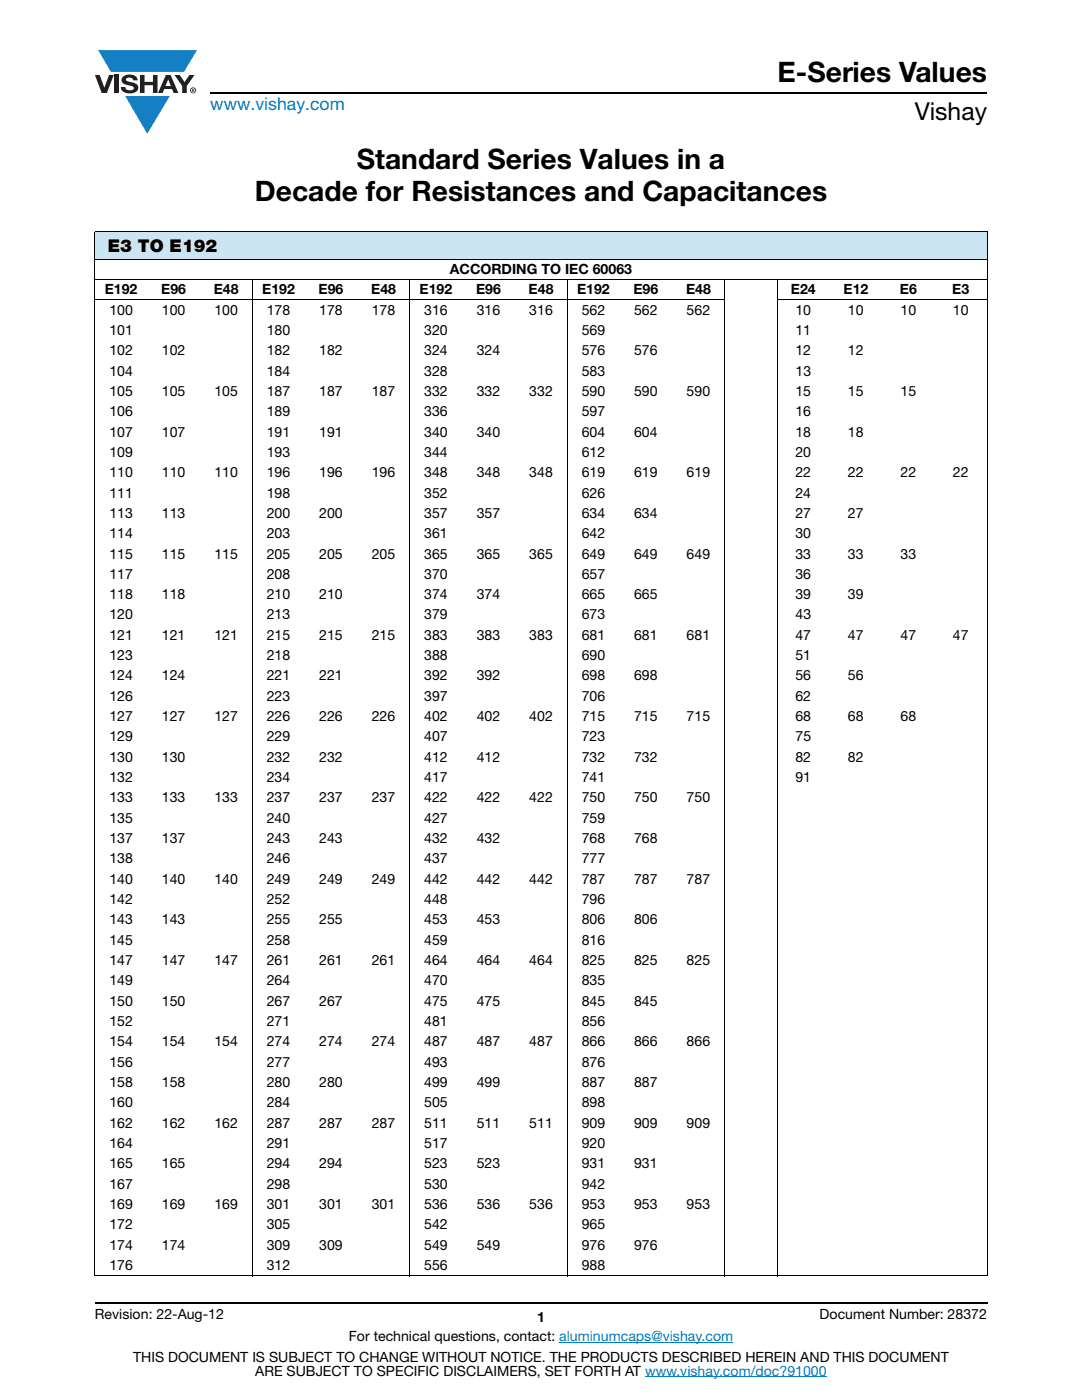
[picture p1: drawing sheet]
<svg xmlns="http://www.w3.org/2000/svg" width="216mm" height="279mm" viewBox="0 0 216 279" stroke-linecap="round" stroke-linejoin="round" font-family="sans-serif">
<g fill="#147fc3">
<path d="M19.6 10h19.7l-2.6 4.3h-1.1h-13.5z"/>
<path d="M25 19.2h8.9l-4.5 7.5z"/>
</g>
<g fill="#231f20">
<path d="M18.9 15h1l.9 2.5 1-2.5h.9l-1.4 3.6h-1z"/>
<path d="M22.9 15h.9v3.6h-.9z"/>
<path d="M24.6 15.3a2.1 2.1 0 0 1 2.8 .3l.1 .4h-.9a.79 .79 0 0 0-.7-.5 .79 .79 0 0 0-.8 .4l.3 .3 1 .2a1.08 1.08 0 0 1 1.2 1 1.08 1.08 0 0 1-1.1 1.2 1.73 1.73 0 0 1-2.4-1.2h.9a.96 .96 0 0 0 .8 .6 .96 .96 0 0 0 .9-.4 1.31 1.31 0 0 0-1.2-.6 1.03 1.03 0 0 1-1.1-.6 1.03 1.03 0 0 1 .2-1.1z"/>
<path d="M27.9 15h.9v1.3h1.7v-1.3h.9v3.6h-.9v-1.6h-1.7v1.6h-.9z"/>
<path d="M34.8 15h1.1l.9 1.4 1-1.4h1l-1.5 2.2v1.4h-.9v-1.4z"/>
<path d="M33.6 15.9l.5 1.3h-1.1zM33.1 15l-1.6 3.6h1l.3-.8h1.5l.3 .8h1l-1.6-3.6z"/>
<path d="M38.1 18a.46 .46 0 0 1 .9 0 .46 .46 0 0 1-.9 0zM37.9 18a.6 .6 0 0 0 1.2 0 .6 .6 0 0 0-1.2 0z"/>
<path d="M38.4 17.8h.2v.2h-.2zM38.3 17.7v.7h.1v-.3l.4 .3-.2-.3 .2-.2-.1-.2z"/>
</g>
<path d="M42 18.6h155M18.9 260h178.1" fill="none" stroke="#000" stroke-width=".36"/>
<path d="M111.6 267.9h34.7M128.7 274.8h36.3" fill="none" stroke="#007ec4" stroke-width=".2"/>
<path d="M18.9 46.2h178.1v5.5h-178.1z" fill="#cce5f3"/>
<g fill="none" stroke="#000" stroke-width=".2">
<path d="M18.9 46.2h178.1M18.9 51.7h178.1M18.9 55.8h178.1M18.9 59.8h125.8M18.9 46.3v208.2M50.4 55.7v199M81.8 55.7v199M113.2 55.7v199M144.6 55.7v199M155 59.8h42M155.1 55.7v199M197 46.3v208.2"/>
<path d="M18.9 254.6h178.1"/>
</g>
<g font-size="5.6">
<text x="155.2" y="16.4">E-Series Values</text>
<text x="71.2" y="33.8">Standard Series Values in a</text>
<text x="50.9" y="40.1">Decade for Resistances and Capacitances</text>
</g>
<text font-size="4.9" x="182.5" y="24">Vishay</text>
<text font-size="3.5" fill="#007ec4" x="42" y="21.9">www.vishay.com</text>
<text font-size="3.5" x="21.5" y="50.3">E3 TO E192</text>
<g font-size="2.8">
<text x="20.9" y="58.7">E192</text>
<text x="32.2" y="58.7">E96</text>
<text x="42.6" y="58.7">E48</text>
<text x="52.3" y="58.7">E192</text>
<text x="63.6" y="58.7">E96</text>
<text x="74.1" y="58.7">E48</text>
<text x="83.7" y="58.7">E192</text>
<text x="89.8" y="54.7">ACCORDING TO IEC 60063</text>
<text x="95" y="58.7">E96</text>
<text x="105.5" y="58.7">E48</text>
<text x="115.1" y="58.7">E192</text>
<text x="126.4" y="58.7">E96</text>
<text x="136.9" y="58.7">E48</text>
<text x="157.8" y="58.7">E24</text>
<text x="168.3" y="58.7">E12</text>
<text x="179.6" y="58.7">E6</text>
<text x="190" y="58.7">E3</text>
<text x="21.8" y="62.8">100</text>
<text x="32.3" y="62.8">100</text>
<text x="42.8" y="62.8">100</text>
<text x="53.2" y="62.8">178</text>
<text x="63.7" y="62.8">178</text>
<text x="74.2" y="62.8">178</text>
<text x="84.6" y="62.8">316</text>
<text x="95.1" y="62.8">316</text>
<text x="105.6" y="62.8">316</text>
<text x="116.1" y="62.8">562</text>
<text x="126.5" y="62.8">562</text>
<text x="137" y="62.8">562</text>
<text x="158.7" y="62.8">10</text>
<text x="169.2" y="62.8">10</text>
<text x="179.7" y="62.8">10</text>
<text x="190.1" y="62.8">10</text>
<text x="21.8" y="66.8">101</text>
<text x="21.8" y="70.9">102</text>
<text x="32.3" y="70.9">102</text>
<text x="53.2" y="66.8">180</text>
<text x="53.2" y="70.9">182</text>
<text x="63.7" y="70.9">182</text>
<text x="84.6" y="70.9">324</text>
<text x="84.6" y="66.8">320</text>
<text x="95.1" y="70.9">324</text>
<text x="116.1" y="66.8">569</text>
<text x="116.1" y="70.9">576</text>
<text x="126.5" y="70.9">576</text>
<text x="158.7" y="66.8">11</text>
<text x="158.7" y="70.9">12</text>
<text x="169.2" y="70.9">12</text>
<text x="21.8" y="75">104</text>
<text x="53.2" y="75">184</text>
<text x="84.6" y="75">328</text>
<text x="116.1" y="75">583</text>
<text x="158.7" y="75">13</text>
<text x="21.8" y="79">105</text>
<text x="21.8" y="83.1">106</text>
<text x="32.3" y="79">105</text>
<text x="42.8" y="79">105</text>
<text x="53.2" y="79">187</text>
<text x="53.2" y="83.1">189</text>
<text x="63.7" y="79">187</text>
<text x="74.2" y="79">187</text>
<text x="84.6" y="79">332</text>
<text x="84.6" y="83.1">336</text>
<text x="95.1" y="79">332</text>
<text x="105.6" y="79">332</text>
<text x="116.1" y="79">590</text>
<text x="116.1" y="83.1">597</text>
<text x="126.5" y="79">590</text>
<text x="137" y="79">590</text>
<text x="158.7" y="83.1">16</text>
<text x="158.7" y="79">15</text>
<text x="169.2" y="79">15</text>
<text x="179.7" y="79">15</text>
<text x="21.8" y="87.1">107</text>
<text x="32.3" y="87.1">107</text>
<text x="53.2" y="87.1">191</text>
<text x="63.7" y="87.1">191</text>
<text x="84.6" y="87.1">340</text>
<text x="95.1" y="87.1">340</text>
<text x="116.1" y="87.1">604</text>
<text x="126.5" y="87.1">604</text>
<text x="158.7" y="87.1">18</text>
<text x="169.2" y="87.1">18</text>
<text x="21.8" y="91.2">109</text>
<text x="21.8" y="95.2">110</text>
<text x="32.3" y="95.2">110</text>
<text x="42.8" y="95.2">110</text>
<text x="53.2" y="95.2">196</text>
<text x="53.2" y="91.2">193</text>
<text x="63.7" y="95.2">196</text>
<text x="74.2" y="95.2">196</text>
<text x="84.6" y="91.2">344</text>
<text x="84.6" y="95.2">348</text>
<text x="95.1" y="95.2">348</text>
<text x="105.6" y="95.2">348</text>
<text x="116.1" y="91.2">612</text>
<text x="116.1" y="95.2">619</text>
<text x="126.5" y="95.2">619</text>
<text x="137" y="95.2">619</text>
<text x="158.7" y="91.2">20</text>
<text x="158.7" y="95.2">22</text>
<text x="169.2" y="95.2">22</text>
<text x="179.7" y="95.2">22</text>
<text x="190.1" y="95.2">22</text>
<text x="21.8" y="99.3">111</text>
<text x="53.2" y="99.3">198</text>
<text x="84.6" y="99.3">352</text>
<text x="116.1" y="99.3">626</text>
<text x="158.7" y="99.3">24</text>
<text x="21.8" y="103.4">113</text>
<text x="21.8" y="107.4">114</text>
<text x="32.3" y="103.4">113</text>
<text x="53.2" y="103.4">200</text>
<text x="53.2" y="107.4">203</text>
<text x="63.7" y="103.4">200</text>
<text x="84.6" y="103.4">357</text>
<text x="84.6" y="107.4">361</text>
<text x="95.1" y="103.4">357</text>
<text x="116.1" y="103.4">634</text>
<text x="116.1" y="107.4">642</text>
<text x="126.5" y="103.4">634</text>
<text x="158.7" y="107.4">30</text>
<text x="158.7" y="103.4">27</text>
<text x="169.2" y="103.4">27</text>
<text x="21.8" y="111.5">115</text>
<text x="32.3" y="111.5">115</text>
<text x="42.8" y="111.5">115</text>
<text x="53.2" y="111.5">205</text>
<text x="63.7" y="111.5">205</text>
<text x="74.2" y="111.5">205</text>
<text x="84.6" y="111.5">365</text>
<text x="95.1" y="111.5">365</text>
<text x="105.6" y="111.5">365</text>
<text x="116.1" y="111.5">649</text>
<text x="126.5" y="111.5">649</text>
<text x="137" y="111.5">649</text>
<text x="158.7" y="111.5">33</text>
<text x="169.2" y="111.5">33</text>
<text x="179.7" y="111.5">33</text>
<text x="21.8" y="115.5">117</text>
<text x="21.8" y="119.6">118</text>
<text x="32.3" y="119.6">118</text>
<text x="53.2" y="115.5">208</text>
<text x="53.2" y="119.6">210</text>
<text x="63.7" y="119.6">210</text>
<text x="84.6" y="115.5">370</text>
<text x="84.6" y="119.6">374</text>
<text x="95.1" y="119.6">374</text>
<text x="116.1" y="115.5">657</text>
<text x="116.1" y="119.6">665</text>
<text x="126.5" y="119.6">665</text>
<text x="158.7" y="115.5">36</text>
<text x="158.7" y="119.6">39</text>
<text x="169.2" y="119.6">39</text>
<text x="21.8" y="123.6">120</text>
<text x="53.2" y="123.6">213</text>
<text x="84.6" y="123.6">379</text>
<text x="116.1" y="123.6">673</text>
<text x="158.7" y="123.6">43</text>
<text x="21.8" y="127.7">121</text>
<text x="21.8" y="131.7">123</text>
<text x="32.3" y="127.7">121</text>
<text x="42.8" y="127.7">121</text>
<text x="53.2" y="127.7">215</text>
<text x="53.2" y="131.7">218</text>
<text x="63.7" y="127.7">215</text>
<text x="74.2" y="127.7">215</text>
<text x="84.6" y="127.7">383</text>
<text x="84.6" y="131.7">388</text>
<text x="95.1" y="127.7">383</text>
<text x="105.6" y="127.7">383</text>
<text x="116.1" y="127.7">681</text>
<text x="116.1" y="131.7">690</text>
<text x="126.5" y="127.7">681</text>
<text x="137" y="127.7">681</text>
<text x="158.7" y="131.7">51</text>
<text x="158.7" y="127.7">47</text>
<text x="169.2" y="127.7">47</text>
<text x="179.7" y="127.7">47</text>
<text x="190.1" y="127.7">47</text>
<text x="21.8" y="135.8">124</text>
<text x="32.3" y="135.8">124</text>
<text x="53.2" y="135.8">221</text>
<text x="63.7" y="135.8">221</text>
<text x="84.6" y="135.8">392</text>
<text x="95.1" y="135.8">392</text>
<text x="116.1" y="135.8">698</text>
<text x="126.5" y="135.8">698</text>
<text x="158.7" y="135.8">56</text>
<text x="169.2" y="135.8">56</text>
<text x="21.8" y="139.9">126</text>
<text x="21.8" y="143.9">127</text>
<text x="32.3" y="143.9">127</text>
<text x="42.8" y="143.9">127</text>
<text x="53.2" y="143.9">226</text>
<text x="53.2" y="139.9">223</text>
<text x="63.7" y="143.9">226</text>
<text x="74.2" y="143.9">226</text>
<text x="84.6" y="139.9">397</text>
<text x="84.6" y="143.9">402</text>
<text x="95.1" y="143.9">402</text>
<text x="105.6" y="143.9">402</text>
<text x="116.1" y="139.9">706</text>
<text x="116.1" y="143.9">715</text>
<text x="126.5" y="143.9">715</text>
<text x="137" y="143.9">715</text>
<text x="158.7" y="139.9">62</text>
<text x="158.7" y="143.9">68</text>
<text x="169.2" y="143.9">68</text>
<text x="179.7" y="143.9">68</text>
<text x="21.8" y="148">129</text>
<text x="53.2" y="148">229</text>
<text x="84.6" y="148">407</text>
<text x="116.1" y="148">723</text>
<text x="158.7" y="148">75</text>
<text x="21.8" y="152">130</text>
<text x="32.3" y="152">130</text>
<text x="53.2" y="152">232</text>
<text x="63.7" y="152">232</text>
<text x="84.6" y="152">412</text>
<text x="95.1" y="152">412</text>
<text x="116.1" y="152">732</text>
<text x="126.5" y="152">732</text>
<text x="158.7" y="152">82</text>
<text x="169.2" y="152">82</text>
<text x="21.8" y="156.1">132</text>
<text x="21.8" y="160.1">133</text>
<text x="32.3" y="160.1">133</text>
<text x="42.8" y="160.1">133</text>
<text x="53.2" y="160.1">237</text>
<text x="53.2" y="156.1">234</text>
<text x="63.7" y="160.1">237</text>
<text x="74.2" y="160.1">237</text>
<text x="84.6" y="160.1">422</text>
<text x="84.6" y="156.1">417</text>
<text x="95.1" y="160.1">422</text>
<text x="105.6" y="160.1">422</text>
<text x="116.1" y="156.1">741</text>
<text x="116.1" y="160.1">750</text>
<text x="126.5" y="160.1">750</text>
<text x="137" y="160.1">750</text>
<text x="158.7" y="156.1">91</text>
<text x="21.8" y="164.2">135</text>
<text x="53.2" y="164.2">240</text>
<text x="84.6" y="164.2">427</text>
<text x="116.1" y="164.2">759</text>
<text x="21.8" y="168.3">137</text>
<text x="21.8" y="172.3">138</text>
<text x="32.3" y="168.3">137</text>
<text x="53.2" y="168.3">243</text>
<text x="53.2" y="172.3">246</text>
<text x="63.7" y="168.3">243</text>
<text x="84.6" y="168.3">432</text>
<text x="84.6" y="172.3">437</text>
<text x="95.1" y="168.3">432</text>
<text x="116.1" y="168.3">768</text>
<text x="116.1" y="172.3">777</text>
<text x="126.5" y="168.3">768</text>
<text x="21.8" y="176.4">140</text>
<text x="32.3" y="176.4">140</text>
<text x="42.8" y="176.4">140</text>
<text x="53.2" y="176.4">249</text>
<text x="63.7" y="176.4">249</text>
<text x="74.2" y="176.4">249</text>
<text x="84.6" y="176.4">442</text>
<text x="95.1" y="176.4">442</text>
<text x="105.6" y="176.4">442</text>
<text x="116.1" y="176.4">787</text>
<text x="126.5" y="176.4">787</text>
<text x="137" y="176.4">787</text>
<text x="21.8" y="180.4">142</text>
<text x="21.8" y="184.5">143</text>
<text x="32.3" y="184.5">143</text>
<text x="53.2" y="180.4">252</text>
<text x="53.2" y="184.5">255</text>
<text x="63.7" y="184.5">255</text>
<text x="84.6" y="180.4">448</text>
<text x="84.6" y="184.5">453</text>
<text x="95.1" y="184.5">453</text>
<text x="116.1" y="180.4">796</text>
<text x="116.1" y="184.5">806</text>
<text x="126.5" y="184.5">806</text>
<text x="21.8" y="188.6">145</text>
<text x="53.2" y="188.6">258</text>
<text x="84.6" y="188.6">459</text>
<text x="116.1" y="188.6">816</text>
<text x="21.8" y="192.6">147</text>
<text x="21.8" y="196.7">149</text>
<text x="32.3" y="192.6">147</text>
<text x="42.8" y="192.6">147</text>
<text x="53.2" y="192.6">261</text>
<text x="53.2" y="196.7">264</text>
<text x="63.7" y="192.6">261</text>
<text x="74.2" y="192.6">261</text>
<text x="84.6" y="196.7">470</text>
<text x="84.6" y="192.6">464</text>
<text x="95.1" y="192.6">464</text>
<text x="105.6" y="192.6">464</text>
<text x="116.1" y="196.7">835</text>
<text x="116.1" y="192.6">825</text>
<text x="126.5" y="192.6">825</text>
<text x="137" y="192.6">825</text>
<text x="21.8" y="200.7">150</text>
<text x="32.3" y="200.7">150</text>
<text x="53.2" y="200.7">267</text>
<text x="63.7" y="200.7">267</text>
<text x="84.6" y="200.7">475</text>
<text x="95.1" y="200.7">475</text>
<text x="116.1" y="200.7">845</text>
<text x="126.5" y="200.7">845</text>
<text x="21.8" y="204.8">152</text>
<text x="21.8" y="208.8">154</text>
<text x="32.3" y="208.8">154</text>
<text x="42.8" y="208.8">154</text>
<text x="53.2" y="208.8">274</text>
<text x="53.2" y="204.8">271</text>
<text x="63.7" y="208.8">274</text>
<text x="74.2" y="208.8">274</text>
<text x="84.6" y="204.8">481</text>
<text x="84.6" y="208.8">487</text>
<text x="95.1" y="208.8">487</text>
<text x="105.6" y="208.8">487</text>
<text x="116.1" y="204.8">856</text>
<text x="116.1" y="208.8">866</text>
<text x="126.5" y="208.8">866</text>
<text x="137" y="208.8">866</text>
<text x="21.8" y="212.9">156</text>
<text x="53.2" y="212.9">277</text>
<text x="84.6" y="212.9">493</text>
<text x="116.1" y="212.9">876</text>
<text x="21.8" y="217">158</text>
<text x="21.8" y="221">160</text>
<text x="32.3" y="217">158</text>
<text x="53.2" y="217">280</text>
<text x="53.2" y="221">284</text>
<text x="63.7" y="217">280</text>
<text x="84.6" y="221">505</text>
<text x="84.6" y="217">499</text>
<text x="95.1" y="217">499</text>
<text x="116.1" y="221">898</text>
<text x="116.1" y="217">887</text>
<text x="126.5" y="217">887</text>
<text x="21.8" y="225.1">162</text>
<text x="32.3" y="225.1">162</text>
<text x="42.8" y="225.1">162</text>
<text x="53.2" y="225.1">287</text>
<text x="63.7" y="225.1">287</text>
<text x="74.2" y="225.1">287</text>
<text x="84.6" y="225.1">511</text>
<text x="95.1" y="225.1">511</text>
<text x="105.6" y="225.1">511</text>
<text x="116.1" y="225.1">909</text>
<text x="126.5" y="225.1">909</text>
<text x="137" y="225.1">909</text>
<text x="21.8" y="229.1">164</text>
<text x="21.8" y="233.2">165</text>
<text x="32.3" y="233.2">165</text>
<text x="53.2" y="229.1">291</text>
<text x="53.2" y="233.2">294</text>
<text x="63.7" y="233.2">294</text>
<text x="84.6" y="229.1">517</text>
<text x="84.6" y="233.2">523</text>
<text x="95.1" y="233.2">523</text>
<text x="116.1" y="229.1">920</text>
<text x="116.1" y="233.2">931</text>
<text x="126.5" y="233.2">931</text>
<text x="21.8" y="237.2">167</text>
<text x="53.2" y="237.2">298</text>
<text x="84.6" y="237.2">530</text>
<text x="116.1" y="237.2">942</text>
<text x="21.8" y="241.3">169</text>
<text x="21.8" y="245.3">172</text>
<text x="32.3" y="241.3">169</text>
<text x="42.8" y="241.3">169</text>
<text x="53.2" y="241.3">301</text>
<text x="53.2" y="245.3">305</text>
<text x="63.7" y="241.3">301</text>
<text x="74.2" y="241.3">301</text>
<text x="84.6" y="241.3">536</text>
<text x="84.6" y="245.3">542</text>
<text x="95.1" y="241.3">536</text>
<text x="105.6" y="241.3">536</text>
<text x="116.1" y="241.3">953</text>
<text x="116.1" y="245.3">965</text>
<text x="126.5" y="241.3">953</text>
<text x="137" y="241.3">953</text>
<text x="21.8" y="249.4">174</text>
<text x="32.3" y="249.4">174</text>
<text x="53.2" y="249.4">309</text>
<text x="63.7" y="249.4">309</text>
<text x="84.6" y="249.4">549</text>
<text x="95.1" y="249.4">549</text>
<text x="116.1" y="249.4">976</text>
<text x="126.5" y="249.4">976</text>
<text x="21.8" y="253.5">176</text>
<text x="53.2" y="253.5">312</text>
<text x="84.6" y="253.5">556</text>
<text x="116.1" y="253.5">988</text>
<text x="18.9" y="263.3">Revision: 22-Aug-12</text>
<text x="107.2" y="263.8">1</text>
<text x="163.6" y="263.3">Document Number: 28372</text>
<text x="69.6" y="267.7">For technical questions, contact: aluminumcaps@vishay.com</text>
<text x="26.5" y="271.7">THIS DOCUMENT IS SUBJECT TO CHANGE WITHOUT NOTICE. THE PRODUCTS DESCRIBED HEREIN AND THIS DOCUMENT</text>
<text x="50.9" y="274.6">ARE SUBJECT TO SPECIFIC DISCLAIMERS, SET FORTH AT www.vishay.com/doc?91000</text>
</g>
</svg>
